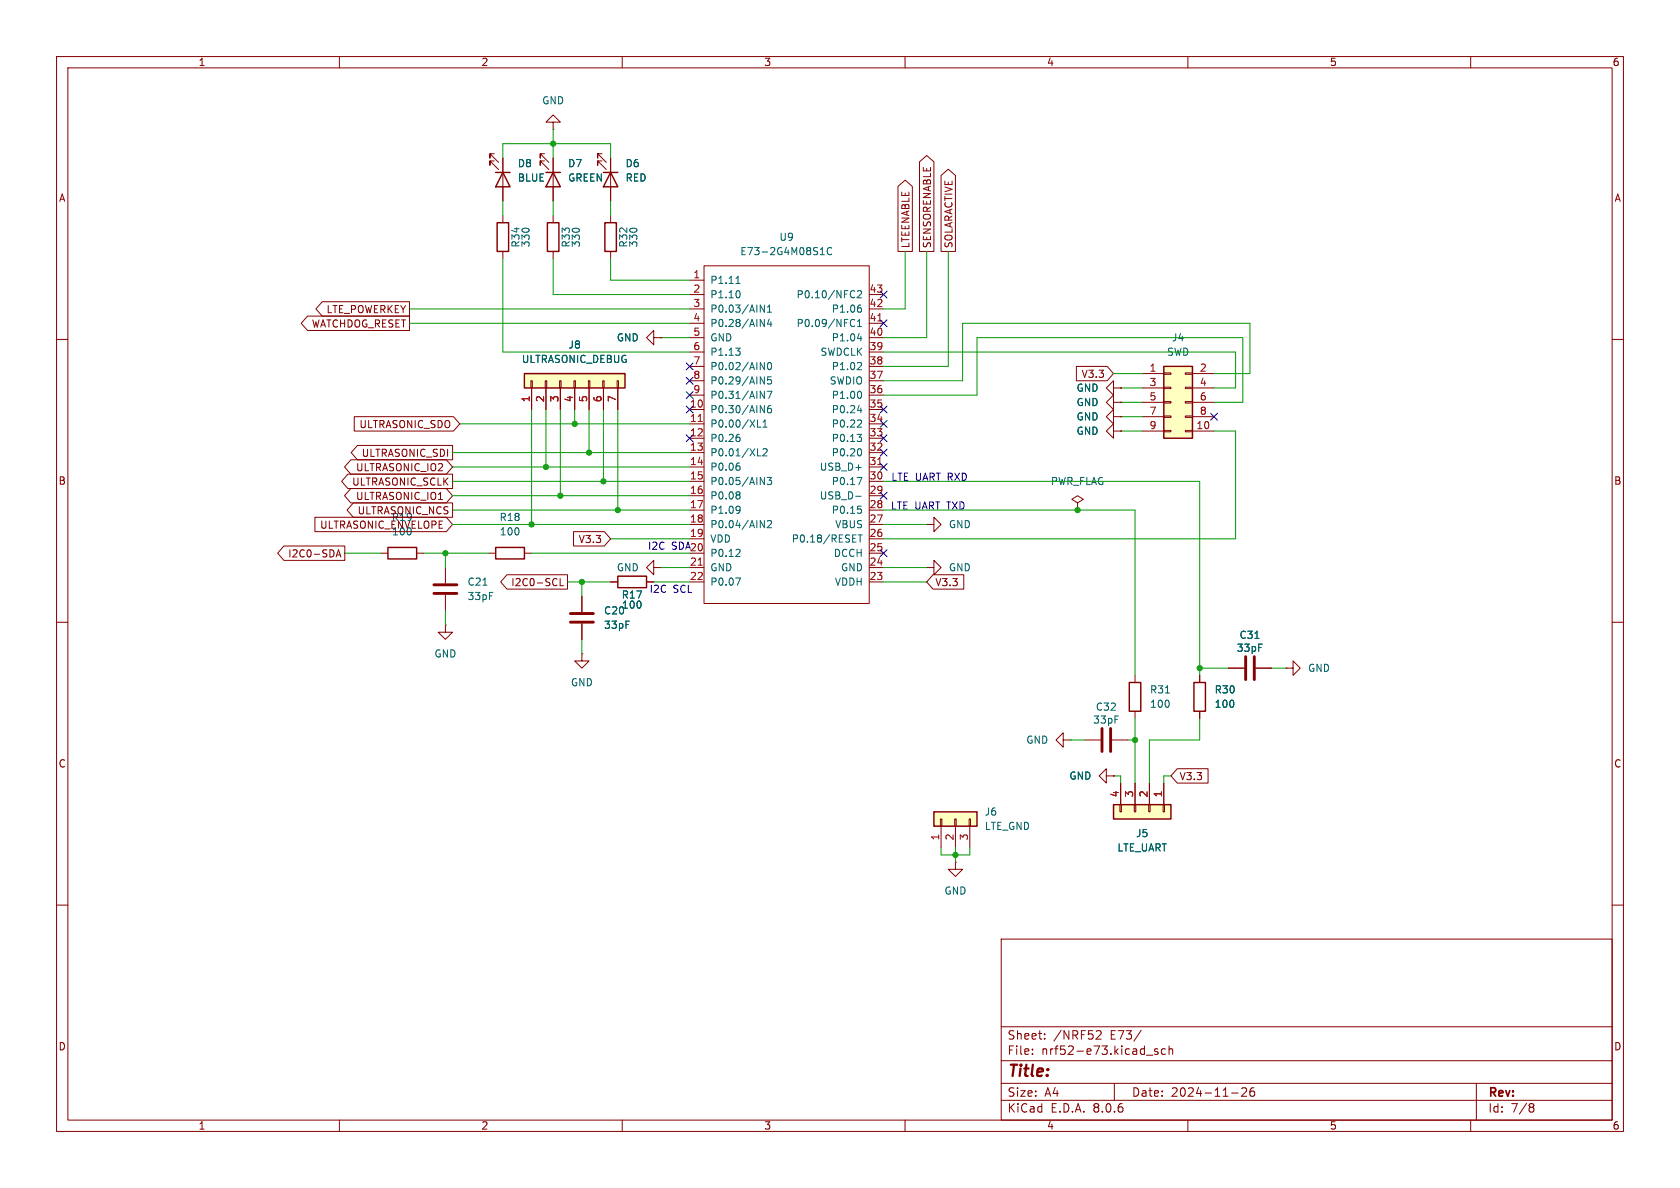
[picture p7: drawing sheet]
<svg xmlns="http://www.w3.org/2000/svg" width="297mm" height="210mm" viewBox="0 0 297 210" stroke-linecap="round" stroke-linejoin="round" font-family="sans-serif">
<g fill="none" stroke="#840000" stroke-width=".18">
<path d="M10 10h277v190h-277zM12 12h273v186h-273zM60 10v2M110 10v2M160 10v2M210 10v2M260 10v2M10 60h2M285 60h2M10 110h2M285 110h2M10 160h2"/>
<path d="M285 160h2M177 166h108v32h-108zM60 198v2M110 198v2M160 198v2M177 194.5h108M177 191.5h108M177 187.5h108M177 181.5h108M182.5 186.3v.1M182.5 185.5v.1M184.7 183.6v.1"/>
<path d="M184.7 182.8v.1M194 182.2l.5 .1 .2 .3-1 1.1h1M197 191.5v3M201.7 182.1l-1.2 2M202.7 186.5h1.1M204.7 185.5l-.4-.1-.2 .2 .1 .2 .5 .2v.3h-.6M206 185.5l-.4-.1-.3 .3v.4l.2 .2h.5M206.7 185.5l.2-.1 .3 .1 .1 .9M206.7 184.9v1.5M210 198v2M217.7 193.2h1.2M219.5 192.4l.6-.1 .2 .1 .1 .3-.9 1.1h.9"/>
<path d="M221.7 192.3a.59 .59 0 0 0-.7 .6v.6l.1 .2 .4 .1 .2-.1 .1-.5-.1-.3h-.5l-.2 .3M260 198v2M261 191.5v6.5M270.6 195.1h.3l.3 .3-.3 .3M270.6 195.7h.3M270.9 195.7l.2 .2 .1 .4-.3 .3h-.3"/>
</g>
<path d="M205.7 64.8h5.1v12.7h-5.1z" fill="#ffffc2"/>
<g fill="none" stroke="#840000" stroke-width=".18">
<path d="M121.9 49.5h2.6M121.9 52.1h2.6M121.9 54.6h2.6M121.9 57.2h2.6M121.9 59.7h2.6M124.5 47h29.2v59.7h-29.2zM153.7 52.1h2.5M153.7 54.6h2.5M153.7 57.2h2.5M153.7 59.7h2.5M121.9 72.4h2.6M121.9 74.9h2.6"/>
<path d="M121.9 77.5h2.6M121.9 69.9h2.6M121.9 67.3h2.6M121.9 64.8h2.6M121.9 62.2h2.6M153.7 72.4h2.5M153.7 74.9h2.5M153.7 77.5h2.5M153.7 69.9h2.5M153.7 67.3h2.5M153.7 64.8h2.5M153.7 62.2h2.5"/>
<path d="M201.9 66h3.8M201.9 76.2h3.8M201.9 68.6h3.8M201.9 71.1h3.8M201.9 73.7h3.8M205.7 76.1h1.3v.2h-1.3zM205.7 73.5h1.3v.3h-1.3zM205.7 71h1.3v.2h-1.3zM205.7 68.5h1.3v.2h-1.3zM205.7 65.9h1.3v.3h-1.3zM209.5 76.1h1.3v.2h-1.3zM209.5 73.5h1.3v.3h-1.3z"/>
<path d="M209.5 71h1.3v.2h-1.3zM209.5 68.5h1.3v.2h-1.3zM209.5 65.9h1.3v.3h-1.3zM210.8 66h3.8M210.8 76.2h3.8M210.8 68.6h3.8M210.8 71.1h3.8M210.8 73.7h3.8M121.9 80h2.6M121.9 82.6h2.6M121.9 85.1h2.6M121.9 87.6h2.6"/>
<path d="M121.9 90.2h2.6M121.9 92.7h2.6M121.9 95.3h2.6M121.9 97.8h2.6M153.7 80h2.5M153.7 82.6h2.5M153.7 85.1h2.5M153.7 87.6h2.5M153.7 90.2h2.5M153.7 92.7h2.5M153.7 95.3h2.5M153.7 97.8h2.5"/>
<path d="M121.9 100.3h2.6M121.9 102.9h2.6M153.7 100.3h2.5M153.7 102.9h2.5M163.8 100.3h1.3v-1.2l1.3 1.2-1.3 1.3v-1.3M163.8 100.3h.1M217.2 118.1h2.8M222 118.1h2.8M227.3 118.1h1.3v-1.3l1.3 1.3-1.3 1.3v-1.3M227.3 118.1h.1M168.9 152.4v1.3h1.3l-1.3 1.2-1.3-1.2h1.3M168.9 152.4h.1"/>
</g>
<path d="M205.7 64.8h5.1v12.7h-5.1z" fill="none" stroke="#840000" stroke-width=".25"/>
<path d="M220.2 116.1v4M221.7 116.1v4" fill="none" stroke="#840000" stroke-width=".51"/>
<g fill="none" stroke="#006464" stroke-width=".18">
<path d="M130.1 50.1h.7M130.4 49l.1-.2v1.3M130.5 51.4a.79 .79 0 0 1 0 1.2M134.4 53.9l.7 1.3v-1.3M134.4 56.5l.7 1.2v-1.2M135.7 55.2h.7M135.7 54.3l.3-.4v1.3M136 56.4l-.3 .9h.8M136.3 56.9v.8M145 45h.7M145.3 43.9l.1-.1v1.2M147 43.9a.6 .6 0 0 0-.8 .4 .6 .6 0 0 0 .6 .7l.2-.1"/>
<path d="M150.6 56.5h.3l.2 .1M150.9 51.4l.2 .1M151.1 57.6l-.2 .1h-.3M151.1 52.5l-.2 .1M151.6 51.5l.5-.1 .2 .3-.8 .9h.8M151.6 59.8h.8M151.6 57.7h.7M151.6 56.8l.3-.3v1.2M151.9 53.9h.3M152.1 54.4l.2 .2v.3l-.2 .3M152.2 59.4v.9M130.1 61.5h.7l-.4 .5"/>
<path d="M130.5 76.8h.2M130.6 77.3l.2 .2v.3l-.2 .2M130.6 62l.2 .3v.3l-.2 .2M133.9 75.5h.6M134.4 71.7l.7 1.3v-1.3M134.4 64.1l.7 1.2v-1.2M134.4 66.6l.7 1.3v-1.3M134.4 69.2l.7 1.2v-1.2M134.9 75.5h.7M134.9 74.6l.4-.4v1.3M134.9 79.4l.5-.1 .2 .4-.8 .9h.8M135.6 69.2h.9l-.6 1.2"/>
<path d="M135.8 64.2l.2-.1a.68 .68 0 0 1 .4 .6 .68 .68 0 0 1-.4 .6l-.2-.1-.1-.3zM136.3 71.7l-.4 .1a.86 .86 0 0 0 0 1.2l.4-.2 .1-.4-.2-.2h-.4l-.1 .2M136.3 66.6h-.6v.6l.2-.1 .4 .1 .1 .1-.1 .5-.1 .1-.5-.1M151.5 76.8h.8l-.4 .5M151.6 72.5h.8M152 69.2a.79 .79 0 0 1 0 1.2M152 79.3a.79 .79 0 0 1 0 1.3M152.1 74.2l.2 .3v.3l-.8 .7h.8M152.1 64.1l.2 .2v.3l-.8 .7h.8M152.1 77.3l.2 .2v.3l-.2 .2M152.2 72.1v.9M130.5 81.9h.2"/>
<path d="M130.6 82.3l.2 .3v.3l-.2 .2M130.6 86.9l.2 .3-.2 .3 .2 .2v.3l-.2 .2M130.6 89.5l.2 .1a1.03 1.03 0 0 1-.2 1.1M130.6 97.1l.2 .2v.3l-.7 .8h.7M130.8 90l-.2 .3M133.9 80.6h.6M134.4 84.4l.7 1.3v-1.3M134.4 92l.7 1.3v-1.3M135.6 84.4h.8l-.4 .5 .3 .1v.5l-.1 .2-.6-.2M135.7 92.1l.5-.1 .2 .4-.8 .9h.8M151.3 87.7h1M151.5 84.4h.9l-.6 1.3"/>
<path d="M151.6 89.5h.7M151.7 94.6h.7M152.1 94.6v1.2M152.1 90l.2 .2v.3l-.2 .2M130.1 102.2h.8l-.5 1.2M221.9 112.8h.7"/>
</g>
<path d="M155.2 56.7h.7M123.4 74.5h.8M123.4 99.9h.8M155.2 82.1h.7" fill="none" stroke="#a90000" stroke-width=".18"/>
<path d="M92.7 66h17.8v2.6h-17.8z" fill="#ffffc2"/>
<g fill="none" stroke="#840000" stroke-width=".18">
<path d="M87.4 27.2h-.8v.7v-.7l1.5 1.5M87.4 28.4h-.8v.8v-.8l1.5 1.6M88.9 27.9v7.7M88.9 38.1v1.3M96.3 27.2h-.8v.7v-.7l1.5 1.5M96.3 28.4h-.8v.8v-.8l1.5 1.6M97.8 21.6h1.3l-1.3-1.3-1.3 1.3h1.3v1.3M97.8 22.9h.1M97.8 27.9v7.7M97.8 38.1v1.3M106.4 27.2h-.7v.7v-.7l1.5 1.5M106.4 28.4h-.7v.8v-.8l1.5 1.6"/>
<path d="M107.9 27.9v7.7M107.9 38.1v1.3M88.9 44.5v1.2M97.8 44.5v1.2M107.9 44.5v1.2M115.6 59.7v-1.3l-1.3 1.3 1.3 1.3v-1.3h1.2M116.8 59.7h.1M93.9 67.3h.2v1.3h-.2zM94 68.6v3.8M96.4 67.3h.2v1.3h-.2zM96.5 68.6v3.8M98.9 67.3h.3v1.3h-.3z"/>
<path d="M99.1 68.6v3.8M101.5 67.3h.2v1.3h-.2zM101.6 68.6v3.8M104 67.3h.3v1.3h-.3zM104.1 68.6v3.8M106.6 67.3h.2v1.3h-.2zM106.7 68.6v3.8M109.1 67.3h.2v1.3h-.2zM109.2 68.6v3.8M196.8 71.1v-1.2l-1.2 1.2 1.2 1.3v-1.3h1.3M196.8 68.6v-1.3l-1.2 1.3 1.2 1.3v-1.3h1.3M196.8 76.2v-1.3l-1.2 1.3 1.2 1.3v-1.3h1.3"/>
<path d="M196.8 73.7v-1.3l-1.2 1.3 1.2 1.2v-1.2h1.3M198.1 71.1h.1M198.1 68.6h.1M198.1 76.2h.1M198.1 73.7h.1M67.3 97.8h1.3M73.7 97.8h1.2M86.4 97.8h1.2M92.7 97.8h1.3M163.8 92.7h1.3v-1.3l1.3 1.3-1.3 1.3v-1.3M163.8 92.7h.1M190.5 88.9l1-.6-1-.7-1 .7 1 .6v1.3"/>
<path d="M190.5 90.2h.1M78.7 110.5v1.3h1.3l-1.3 1.2-1.2-1.2h1.2M78.7 110.5h.1M78.7 100.3v2.8M78.7 105.2v2.8M102.9 115.6v1.2h1.2l-1.2 1.3-1.3-1.3h1.3M102.9 115.6h.1M102.9 105.4v2.8M102.9 110.2v2.8M107.9 102.9h1.3M114.3 102.9h1.3M115.6 100.3v-1.2l-1.3 1.2 1.3 1.3v-1.3h1.2"/>
<path d="M116.8 100.3h.1M212.1 119.4v1.3M188 130.8v-1.3l-1.3 1.3 1.3 1.3v-1.3h1.2M189.2 130.8h.1M212.1 125.7v1.3"/>
</g>
<g fill="none" stroke="#840000" stroke-width=".25">
<path d="M87.6 30.5h2.6M87.9 39.4h2v5.1h-2zM88.9 30.5l1.3 2.5h-2.6zM96.5 30.5h2.6M96.8 39.4h2v5.1h-2zM97.8 30.5l1.3 2.5h-2.6zM106.7 30.5h2.5M106.9 39.4h2.1v5.1h-2.1zM107.9 30.5l1.3 2.5h-2.5zM92.7 66h17.8v2.6h-17.8zM68.6 96.8h5.1v2h-5.1zM87.6 96.8h5.1v2h-5.1z"/>
<path d="M109.2 101.9h5.1v2h-5.1zM211.1 120.7h2v5h-2z"/>
</g>
<path d="M76.7 104.9h4.1M76.7 103.4h4.1M100.8 110h4.1M100.8 108.5h4.1" fill="none" stroke="#840000" stroke-width=".51"/>
<path d="M85.4 103.4h.7" fill="none" stroke="#006464" stroke-width=".18"/>
<path d="M165.1 143.5h7.6v2.6h-7.6z" fill="#ffffc2"/>
<path d="M200.7 119.4v1.3M191.8 130.8h2.8M195.6 137.2v-1.3l-1.3 1.3 1.3 1.2v-1.2h1.2M196.6 130.8h2.8M196.8 137.2h.1M200.7 125.7v1.3M166.2 144.8h.3v1.3h-.3zM166.4 146.1v3.8M168.8 144.8h.2v1.3h-.2zM168.9 146.1v3.8M171.3 144.8h.3v1.3h-.3zM171.4 146.1v3.8" fill="none" stroke="#840000" stroke-width=".18"/>
<path d="M199.6 120.7h2.1v5h-2.1zM165.1 143.5h7.6v2.6h-7.6z" fill="none" stroke="#840000" stroke-width=".25"/>
<path d="M206 122.5h.8" fill="none" stroke="#006464" stroke-width=".18"/>
<path d="M194.8 128.8v4M196.3 128.8v4" fill="none" stroke="#840000" stroke-width=".51"/>
<path d="M196.8 142.2h10.2v2.6h-10.2z" fill="#ffffc2"/>
<g fill="none" stroke="#840000" stroke-width=".18">
<path d="M88.9 27.9v2.6M88.9 33v2.6M97.8 27.9v2.6M97.8 33v2.6M107.9 27.9v2.6M107.9 33v2.6M158.7 33l1.3-1.2 1.3 1.2v11.5h-2.6zM162.6 28.6l1.2-1.1 1.3 1.1v15.9h-2.5zM166.4 31l1.2-1.1 1.3 1.1v13.5h-2.5zM54.4 55.9h18v2.5h-18l-1.1-1.2zM57 53.3h15.4v2.6h-15.4l-1.1-1.3zM116.8 59.7h.1"/>
<path d="M62.6 73.7h17.6l1.1 1.2-1.1 1.3h-17.6zM63.2 78.7h16.8v2.6h-16.8l-1.1-1.3zM94 68.6v3.8M96.5 68.6v3.8M99.1 68.6v3.8M101.6 68.6v3.8M104.1 68.6v3.8M106.7 68.6v3.8M109.2 68.6v3.8M190.3 64.8h5.4l1.1 1.2-1.1 1.3h-5.4zM198.1 71.1h.1M198.1 68.6h.1"/>
<path d="M198.1 76.2h.1M198.1 73.7h.1M50.2 96.5h10.8v2.6h-10.8l-1.1-1.3zM55.7 91.4h23.2l1.1 1.3-1.1 1.3h-23.2zM59.4 98.5l.4-1.3 .5 1.3M59.5 98.1h.6M61.5 83.8h18.5v2.6h-18.5l-1.1-1.3zM62 86.4h16.9l1.1 1.2-1.1 1.3h-16.9l-1.1-1.3zM62 81.3h16.9l1.1 1.3-1.1 1.2h-16.9l-1.1-1.2zM62.5 88.9h17.5v2.5h-17.5l-1.1-1.2zM101.4 94h5.4l1.1 1.3-1.1 1.2h-5.4zM89.6 101.6h10.7v2.5h-10.7l-1.1-1.2z"/>
<path d="M99 102.3v1.2h.6M102.9 105.4v2.8M102.9 110.2v2.8M107.9 102.9h1.3M114.3 102.9h1.3M164.9 101.6h5.5v2.5h-5.5l-1.1-1.2zM212.1 119.4v1.3M217.2 118.1h2.8M222 118.1h2.8M196.8 137.2h.1M198.1 138.4v3.8M200.7 138.4v3.8"/>
<path d="M203.2 138.4v3.8M205.7 138.4v3.8M208.1 135.9h5.5v2.5h-5.5l-1.1-1.2zM212.1 125.7v1.3M198 142.2h.2v1.3h-.2zM200.5 142.2h.3v1.3h-.3zM203.1 142.2h.2v1.3h-.2zM205.6 142.2h.3v1.3h-.3z"/>
</g>
<path d="M196.8 142.2h10.2v2.6h-10.2z" fill="none" stroke="#840000" stroke-width=".25"/>
<g fill="none" stroke="#009600" stroke-width=".18">
<path d="M88.9 27.9v-2.5h19v2.5M88.9 35.6v2.5M97.8 22.9v5M97.8 35.6v2.5M107.9 35.6v2.5M72.4 57.2h49.5M72.4 54.6h49.5M88.9 45.7v16.5h33M97.8 45.7v6.4h24.1M107.9 45.7v3.8h14M116.8 59.7h5.1M160 44.5v10.1h-3.8"/>
<path d="M163.8 44.5v15.2h-7.6M167.6 44.5v20.3h-11.4M81.3 74.9h40.6M94 72.4v20.3M96.5 72.4v10.2M99.1 72.4v15.2M101.6 72.4v2.5M104.1 72.4v7.6M106.7 72.4v12.7M109.2 72.4v17.8M156.2 69.9h16.5v-10.2h47v11.4h-5.1M156.2 62.2h62.2v6.4h-3.8"/>
<path d="M196.8 66h5.1M198.1 76.2h3.8M198.1 71.1h3.8M198.1 68.6h3.8M198.1 73.7h3.8M214.6 76.2h3.8v19.1h-62.2M214.6 66h6.4v-8.8h-50.8v10.1h-14M61 97.8h6.3M74.9 97.8h11.5M78.7 97.8v2.5M80 90.2h41.9M80 87.6h41.9"/>
<path d="M80 85.1h41.9M80 80h41.9M80 82.6h41.9M80 92.7h41.9M94 97.8h27.9M107.9 95.3h14M156.2 90.2h44.5v29.2M156.2 85.1h55.9v34.3M156.2 92.7h7.6M78.7 108v2.5M100.3 102.9h7.6M102.9 102.9v2.5"/>
<path d="M102.9 113v2.6M115.6 102.9h6.3M116.8 100.3h5.1M156.2 102.9h7.6M156.2 100.3h7.6M212.1 118.1h5.1M224.8 118.1h2.5M189.2 130.8h2.6M196.8 137.2h1.3v1.2M199.4 130.8h1.3M200.7 127v11.4M207 137.2h-1.3v1.2"/>
<path d="M212.1 127v3.8h-8.9v7.6M166.4 149.9v1.2h5v-1.2M168.9 149.9v2.5"/>
</g>
<g fill="none" stroke="#000084" stroke-width=".18">
<path d="M155.6 56.5l1.2 1.3M155.6 51.5l1.2 1.2M156.8 56.5l-1.2 1.3M156.8 51.5l-1.2 1.2M121.3 64.2l1.2 1.2M121.3 76.9l1.2 1.2M121.3 66.7l1.2 1.2M121.3 71.8l1.2 1.2M121.3 69.2l1.2 1.3M122.5 64.2l-1.2 1.2M122.5 76.9l-1.2 1.2M122.5 66.7l-1.2 1.2"/>
<path d="M122.5 71.8l-1.2 1.2M122.5 69.2l-1.2 1.3M155.6 71.8l1.2 1.2M155.6 74.3l1.2 1.2M155.6 76.9l1.2 1.2M155.6 79.4l1.2 1.2M156.8 71.8l-1.2 1.2M156.8 74.3l-1.2 1.2M156.8 76.9l-1.2 1.2M156.8 79.4l-1.2 1.2M214 73.1l1.2 1.2M215.2 73.1l-1.2 1.2"/>
<path d="M155.6 97.2l1.2 1.2M155.6 87l1.2 1.2M155.6 81.9l1.2 1.3M156.8 97.2l-1.2 1.2M156.8 87l-1.2 1.2M156.8 81.9l-1.2 1.3"/>
</g>
<path d="M221.9 112.8h.7" fill="none" stroke="#006464" stroke-width=".18"/>
<g fill="#009600" stroke="#009600" stroke-width=".18">
<circle cx="212.1" cy="118.1" r=".46"/>
<circle cx="200.7" cy="130.8" r=".46"/>
<circle cx="168.9" cy="151.1" r=".46"/>
<circle cx="190.5" cy="90.2" r=".46"/>
<circle cx="104.1" cy="80" r=".46"/>
<circle cx="106.7" cy="85.1" r=".46"/>
<circle cx="96.5" cy="82.6" r=".46"/>
<circle cx="101.6" cy="74.9" r=".46"/>
<circle cx="97.8" cy="25.4" r=".46"/>
<circle cx="94" cy="92.7" r=".46"/>
<circle cx="99.1" cy="87.6" r=".46"/>
<circle cx="109.2" cy="90.2" r=".46"/>
<circle cx="78.7" cy="97.8" r=".46"/>
<circle cx="102.9" cy="102.9" r=".46"/>
</g>
<text font-size="2.8" fill="#840000" x="178" y="190.9">Title:</text>
<g font-size="2.1" fill="#840000">
<text x="178" y="184">Sheet:</text>
<text x="186.2" y="184">/NRF52</text>
<text x="196.3" y="184">E73/</text>
<text x="178" y="186.7">File:</text>
<text x="184.1" y="186.7">nrf52-e73.kicad_sch</text>
<text x="178" y="196.9">KiCad</text>
<text x="178" y="194.1">Size:</text>
<text x="184.7" y="194.1">A4</text>
<text x="185.7" y="196.9">E.D.A.</text>
<text x="193.3" y="196.9">8.0.6</text>
<text x="200" y="194.1">Date:</text>
<text x="207" y="194.1">2024-11-26</text>
<text x="263" y="194.3">Rev:</text>
<text x="263" y="196.9">Id:</text>
<text x="267.1" y="196.9">7/8</text>
</g>
<g font-size="1.8" fill="#840000">
<text x="35" y="11.9">1</text>
<text x="85" y="11.9">2</text>
<text x="135" y="11.9">3</text>
<text x="185" y="11.9">4</text>
<text x="235" y="11.9">5</text>
<text x="285" y="11.9">6</text>
<text x="10.3" y="35.9">A</text>
<text x="285.3" y="35.9">A</text>
<text x="161" y="44" transform="rotate(-90 161 44)">LTEENABLE</text>
<text x="164.8" y="44" transform="rotate(-90 164.8 44)">SENSORENABLE</text>
<text x="168.6" y="44" transform="rotate(-90 168.6 44)">SOLARACTIVE</text>
<text x="55" y="58.1">WATCHDOG_RESET</text>
<text x="57.6" y="55.6">LTE_POWERKEY</text>
<text x="191.1" y="67">V3.3</text>
<text x="63.4" y="75.9">ULTRASONIC_SDO</text>
<text x="62.8" y="83.5">ULTRASONIC_IO2</text>
<text x="63.8" y="81">ULTRASONIC_SDI</text>
<text x="10.3" y="85.9">B</text>
<text x="62.2" y="86">ULTRASONIC_SCLK</text>
<text x="62.8" y="88.6">ULTRASONIC_IO1</text>
<text x="285.3" y="85.9">B</text>
<text x="56.5" y="93.7">ULTRASONIC_ENVELOPE</text>
<text x="63.1" y="91.1">ULTRASONIC_NCS</text>
<text x="69.2" y="92.3">R19</text>
<text x="69.2" y="94.8">100</text>
<text x="50.8" y="98.7">I2C0-SDA</text>
<text x="102.2" y="96.2">V3.3</text>
<text x="90.3" y="103.8">I2C0-SCL</text>
<text x="165.3" y="103.8">V3.3</text>
<text x="10.3" y="135.9">C</text>
<text x="285.3" y="135.9">C</text>
<text x="208.4" y="138.1">V3.3</text>
<text x="10.3" y="185.9">D</text>
<text x="285.3" y="185.9">D</text>
<text x="35" y="199.9">1</text>
<text x="85" y="199.9">2</text>
<text x="135" y="199.9">3</text>
<text x="185" y="199.9">4</text>
<text x="235" y="199.9">5</text>
<text x="285" y="199.9">6</text>
</g>
<g font-size="1.8" fill="#006464">
<text x="95.8" y="18.6">GND</text>
<text x="91.4" y="29.8">D8</text>
<text x="100.3" y="29.8">D7</text>
<text x="110.5" y="29.8">D6</text>
<text x="91.4" y="32.3">BLUE</text>
<text x="100.3" y="32.3">GREEN</text>
<text x="110.5" y="32.3">RED</text>
<text x="92" y="43.9" transform="rotate(-90 92 43.9)">R34</text>
<text x="93.8" y="43.8" transform="rotate(-90 93.8 43.8)">330</text>
<text x="100.9" y="43.9" transform="rotate(-90 100.9 43.9)">R33</text>
<text x="102.7" y="43.8" transform="rotate(-90 102.7 43.8)">330</text>
<text x="111.1" y="43.9" transform="rotate(-90 111.1 43.9)">R32</text>
<text x="112.9" y="43.8" transform="rotate(-90 112.9 43.8)">330</text>
<text x="130.8" y="45.3">E73-2G4M08S1C</text>
<text x="137.7" y="42.8">U9</text>
<text x="125.5" y="50.4">P1.11</text>
<text x="125.5" y="52.9">P1.10</text>
<text x="140.7" y="52.9">P0.10/NFC2</text>
<text x="125.5" y="55.5">P0.03/AIN1</text>
<text x="125.5" y="58">P0.28/AIN4</text>
<text x="140.7" y="58">P0.09/NFC1</text>
<text x="146.9" y="55.5">P1.06</text>
<text x="92.2" y="64.4">ULTRASONIC_DEBUG</text>
<text x="100.4" y="61.8">J8</text>
<text x="108.9" y="60.6">GND</text>
<text x="125.5" y="60.6">GND</text>
<text x="125.5" y="63.1">P1.13</text>
<text x="125.5" y="65.6">P0.02/AIN0</text>
<text x="145" y="63.1">SWDCLK</text>
<text x="146.9" y="65.6">P1.02</text>
<text x="146.9" y="60.6">P1.04</text>
<text x="206.2" y="63.1">SWD</text>
<text x="207.1" y="60.6">J4</text>
<text x="125.5" y="68.2">P0.29/AIN5</text>
<text x="125.5" y="70.7">P0.31/AIN7</text>
<text x="146.6" y="68.2">SWDIO</text>
<text x="146.9" y="70.7">P1.00</text>
<text x="190.2" y="72">GND</text>
<text x="190.2" y="69.4">GND</text>
<text x="125.5" y="73.3">P0.30/AIN6</text>
<text x="125.5" y="75.8">P0.00/XL1</text>
<text x="146.9" y="75.8">P0.22</text>
<text x="146.9" y="73.3">P0.24</text>
<text x="190.2" y="77.1">GND</text>
<text x="190.2" y="74.5">GND</text>
<text x="125.5" y="78.3">P0.26</text>
<text x="125.5" y="80.9">P0.01/XL2</text>
<text x="125.5" y="83.4">P0.06</text>
<text x="144.8" y="83.4">USB_D+</text>
<text x="146.9" y="80.9">P0.20</text>
<text x="146.9" y="78.3">P0.13</text>
<text x="125.5" y="86">P0.05/AIN3</text>
<text x="125.5" y="88.5">P0.08</text>
<text x="144.8" y="88.5">USB_D-</text>
<text x="146.9" y="86">P0.17</text>
<text x="185.7" y="86">PWR_FLAG</text>
<text x="88.2" y="92.3">R18</text>
<text x="88.3" y="94.8">100</text>
<text x="125.5" y="91">P1.09</text>
<text x="125.5" y="93.6">P0.04/AIN2</text>
<text x="146.9" y="91">P0.15</text>
<text x="147.6" y="93.6">VBUS</text>
<text x="167.6" y="93.6">GND</text>
<text x="108.9" y="101.2">GND</text>
<text x="125.5" y="96.1">VDD</text>
<text x="125.5" y="98.7">P0.12</text>
<text x="125.5" y="101.2">GND</text>
<text x="139.9" y="96.1">P0.18/RESET</text>
<text x="147.3" y="98.7">DCCH</text>
<text x="148.6" y="101.2">GND</text>
<text x="167.6" y="101.2">GND</text>
<text x="82.6" y="103.7">C21</text>
<text x="82.6" y="106.3">33pF</text>
<text x="109.8" y="106">R17</text>
<text x="109.8" y="107.8">100</text>
<text x="125.5" y="103.7">P0.07</text>
<text x="147.5" y="103.7">VDDH</text>
<text x="106.7" y="108.8">C20</text>
<text x="106.7" y="111.4">33pF</text>
<text x="219" y="113.1">C31</text>
<text x="76.7" y="116.4">GND</text>
<text x="218.5" y="115.4">33pF</text>
<text x="231.1" y="119">GND</text>
<text x="100.8" y="121.5">GND</text>
<text x="193.6" y="125.8">C32</text>
<text x="203.2" y="125.3">100</text>
<text x="203.2" y="122.8">R31</text>
<text x="214.6" y="125.3">100</text>
<text x="214.6" y="122.8">R30</text>
<text x="181.3" y="131.7">GND</text>
<text x="193.1" y="128.1">33pF</text>
<text x="189" y="138">GND</text>
<text x="174" y="144.4">J6</text>
<text x="174" y="146.9">LTE_GND</text>
<text x="200.7" y="148.2">J5</text>
<text x="197.4" y="150.7">LTE_UART</text>
<text x="166.9" y="158.3">GND</text>
</g>
<g font-size="1.8" fill="#a90000">
<text x="122.5" y="49.3">1</text>
<text x="122.5" y="51.8">2</text>
<text x="153.6" y="51.8">43</text>
<text x="122.5" y="54.4">3</text>
<text x="122.5" y="56.9">4</text>
<text x="122.5" y="59.4">5</text>
<text x="153.6" y="59.4">40</text>
<text x="153.6" y="56.9">41</text>
<text x="153.6" y="54.4">42</text>
<text x="122.5" y="62">6</text>
<text x="122.5" y="64.5">7</text>
<text x="153.6" y="64.5">38</text>
<text x="153.6" y="62">39</text>
<text x="203.1" y="65.8">1</text>
<text x="212" y="65.8">2</text>
<text x="93.7" y="71.2" transform="rotate(-90 93.7 71.2)">1</text>
<text x="96.3" y="71.2" transform="rotate(-90 96.3 71.2)">2</text>
<text x="98.8" y="71.2" transform="rotate(-90 98.8 71.2)">3</text>
<text x="101.3" y="71.2" transform="rotate(-90 101.3 71.2)">4</text>
<text x="103.9" y="71.2" transform="rotate(-90 103.9 71.2)">5</text>
<text x="106.4" y="71.2" transform="rotate(-90 106.4 71.2)">6</text>
<text x="109" y="71.2" transform="rotate(-90 109 71.2)">7</text>
<text x="122.5" y="67.1">8</text>
<text x="122.5" y="69.6">9</text>
<text x="153.6" y="69.6">36</text>
<text x="153.6" y="67.1">37</text>
<text x="203.1" y="68.3">3</text>
<text x="203.1" y="70.9">5</text>
<text x="212" y="68.3">4</text>
<text x="212" y="70.9">6</text>
<text x="121.9" y="72.1">10</text>
<text x="121.9" y="74.7">11</text>
<text x="121.9" y="77.2">12</text>
<text x="153.6" y="77.2">33</text>
<text x="153.6" y="74.7">34</text>
<text x="153.6" y="72.1">35</text>
<text x="203.1" y="73.4">7</text>
<text x="203.1" y="75.9">9</text>
<text x="211.4" y="75.9">10</text>
<text x="212" y="73.4">8</text>
<text x="121.9" y="79.8">13</text>
<text x="121.9" y="82.3">14</text>
<text x="153.6" y="82.3">31</text>
<text x="153.6" y="79.8">32</text>
<text x="121.9" y="84.8">15</text>
<text x="121.9" y="87.4">16</text>
<text x="121.9" y="89.9">17</text>
<text x="153.6" y="89.9">28</text>
<text x="153.6" y="87.4">29</text>
<text x="153.6" y="84.8">30</text>
<text x="121.9" y="92.5">18</text>
<text x="121.9" y="95">19</text>
<text x="153.6" y="95">26</text>
<text x="153.6" y="92.5">27</text>
<text x="121.9" y="100.1">21</text>
<text x="153.6" y="100.1">24</text>
<text x="153.6" y="97.5">25</text>
<text x="121.9" y="102.6">22</text>
<text x="153.6" y="102.6">23</text>
<text x="197.9" y="141" transform="rotate(-90 197.9 141)">4</text>
<text x="200.4" y="141" transform="rotate(-90 200.4 141)">3</text>
<text x="202.9" y="141" transform="rotate(-90 202.9 141)">2</text>
<text x="205.5" y="141" transform="rotate(-90 205.5 141)">1</text>
<text x="166.1" y="148.7" transform="rotate(-90 166.1 148.7)">1</text>
<text x="168.7" y="148.7" transform="rotate(-90 168.7 148.7)">2</text>
<text x="171.2" y="148.7" transform="rotate(-90 171.2 148.7)">3</text>
</g>
<g font-size="1.8" fill="#0000c2">
<text x="157.5" y="85.2">LTE UART RXD</text>
<text x="157.4" y="90.3">LTE UART TXD</text>
<text x="114.5" y="97.4">I2C</text>
<text x="118.7" y="97.4">SDA20</text>
<text x="114.7" y="105">I2C</text>
<text x="119" y="105">SCL</text>
</g>
</svg>
